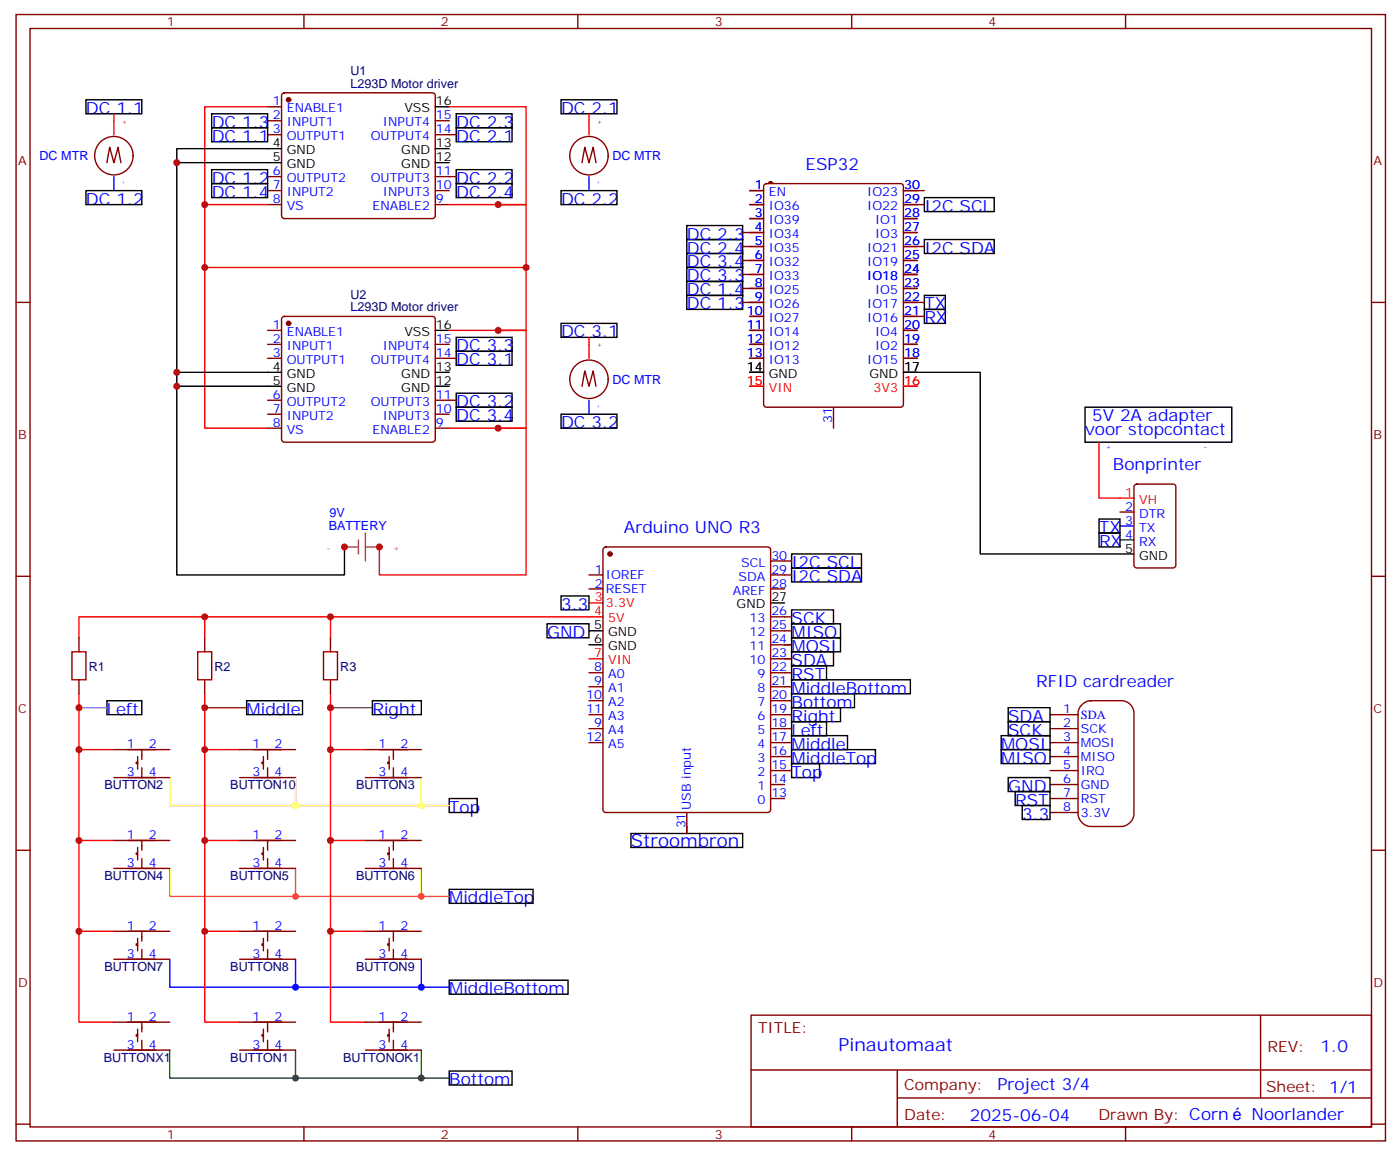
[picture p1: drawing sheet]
<svg xmlns="http://www.w3.org/2000/svg" width="353mm" height="292mm" viewBox="0 0 353 292" stroke-linecap="round" stroke-linejoin="round" font-family="sans-serif">
<g fill="none" stroke="#870000" stroke-width=".35">
<path d="M4.1 3.7h345.7v284.3h-345.7zM7.6 7.2h338.7v277.3h-338.7zM76.7 3.7v3.5M145.9 3.7v3.5M215 3.7v3.5M284.2 3.7v3.5M189.3 48.1h3.5M189.3 51.6h3.5M189.3 55.2h3.5M189.3 58.7h3.5M228.1 48.1h3.5M228.1 51.6h3.5"/>
<path d="M228.1 55.2h3.5M228.1 58.7h3.5M4.1 76.3h3.5M189.3 76.3h3.5M189.3 62.2h3.5M189.3 65.8h3.5M189.3 69.3h3.5M189.3 72.8h3.5M189.3 79.9h3.5M228.1 76.3h3.5M228.1 62.2h3.5M228.1 65.8h3.5"/>
<path d="M228.1 69.3h3.5M228.1 72.8h3.5M228.1 79.9h3.5M346.3 76.3h3.5M189.3 83.4h3.5M189.3 86.9h3.5M189.3 90.5h3.5M228.1 83.4h3.5M228.1 86.9h3.5M228.1 90.5h3.5M210.4 101v7.1M4.1 145.5h3.5"/>
<path d="M346.3 145.5h3.5M4.1 214.6h3.5M346.3 214.6h3.5M189.6 256.3h156.7v28.2h-156.7zM318.2 256.3l.1 20.9M189.7 270.1h156.4M226.5 277.2h119.6M226.5 270.1v14.1M4.1 283.8h3.5M76.7 284.5v3.5M145.9 284.5v3.5M215 284.5v3.5"/>
<path d="M284.2 284.5v3.5M346.3 283.8h3.5"/>
</g>
<path d="M189.3 94h3.5M228.1 94h3.5" fill="none" stroke="#000" stroke-width=".35"/>
<path d="M189.3 97.5h3.5M228.1 97.5h3.5" fill="none" stroke="#f00" stroke-width=".35"/>
<circle cx="194.6" cy="46.4" r=".53" fill="#870000" stroke="#870000" stroke-width=".35"/>
<path d="M193 46.6l.5-.2h33.9a.71 .71 0 0 1 .7 .7l-.1 55.3-.6 .4h-33.9l-.5-.2-.2-.5v-55z" fill="#fff" stroke="#870000" stroke-width=".35"/>
<g fill="none" stroke="#870000" stroke-width=".35">
<path d="M189.3 48.1h3.5M189.3 51.6h3.5M189.3 55.2h3.5M189.3 58.7h3.5M228.1 48.1h5.3M228.1 51.6h5.3M228.1 55.2h3.5M228.1 58.7h3.5M189.3 62.2h3.5M189.3 65.8h3.5M189.3 69.3h3.5M189.3 72.8h3.5"/>
<path d="M189.3 76.3h3.5M189.3 79.9h3.5M228.1 62.2h3.5M228.1 65.8h3.5M228.1 69.3h3.5M228.1 72.8h3.5M228.1 76.3h3.5M228.1 79.9h3.5M189.3 83.4h3.5M189.3 86.9h3.5M189.3 90.5h3.5M228.1 83.4h3.5"/>
<path d="M228.1 86.9h3.5M228.1 90.5h3.5M152.5 138.3l.4-.2h41a.71 .71 0 0 1 .7 .7l-.1 65.9-.6 .4h-41l-.5-.2-.2-.5v-65.6zM282.8 129.3h3.5M286.5 122.4l.5-.2h9.2a.71 .71 0 0 1 .7 .7l-.1 20-.6 .5h-9.2l-.5-.3-.2-.4v-19.8zM148.7 145.1h3.5M148.7 148.7h3.5M194.6 159.2h5.2M194.6 145.1h3.5M194.6 148.7h3.5M194.6 141.6h3.5M194.6 155.7h3.5"/>
<path d="M19.9 161v3.5M19.9 171.6v3.5M51.7 161v3.5M51.7 171.6v3.5M83.4 161v3.5M83.4 171.6v3.5M148.7 169.8h3.5M148.7 173.4h3.5M148.7 176.9h3.5M194.6 166.3h5.2M194.6 162.8h5.2M194.6 169.8h5.2"/>
<path d="M194.6 173.4h3.5M194.6 176.9h3.5M28.8 196.3h14.1M28.8 189.2h14.1M34.7 192.4h-.3v.4h.3M34.7 191v3.2M35.8 189.2v2.5M35.8 193.8v2.5M60.5 196.3h14.1M60.5 189.2h14.1M66.5 192.4h-.4v.4h.4M66.5 191v3.2"/>
<path d="M67.6 189.2v2.5M67.6 193.8v2.5M92.3 196.3h14.1M92.3 189.2h14.1M98.2 192.4h-.3v.4h.3M98.2 191v3.2M99.3 189.2v2.5M99.3 193.8v2.5M148.7 180.4h3.5M148.7 183.9h3.5M148.7 187.5h3.5M194.6 180.4h3.5"/>
<path d="M194.6 183.9h3.5M194.6 187.5h3.5M194.6 191h3.5M194.6 194.5h3.5M194.6 198h3.5M28.8 219.2h14.1M28.8 212.2h14.1M34.7 215.3h-.3v.4h.3M34.7 213.9v3.2M35.8 212.2v2.4M35.8 216.7v2.5M60.5 219.2h14.1"/>
<path d="M60.5 212.2h14.1M66.5 215.3h-.4v.4h.4M66.5 213.9v3.2M67.6 212.2v2.4M67.6 216.7v2.5M92.3 219.2h14.1M92.3 212.2h14.1M98.2 215.3h-.3v.4h.3M98.2 213.9v3.2M99.3 212.2v2.4M99.3 216.7v2.5M173.4 205.1v5.3"/>
<path d="M194.6 201.6h3.5M28.8 235.1h14.1M34.7 238.3h-.3v.3h.3M34.7 236.9v3.1M35.8 235.1v2.5M35.8 239.7v2.4M60.5 235.1h14.1M66.5 238.3h-.4v.3h.4M66.5 236.9v3.1M67.6 235.1v2.5M67.6 239.7v2.4M92.3 235.1h14.1"/>
<path d="M98.2 238.3h-.3v.3h.3M98.2 236.9v3.1M99.3 235.1v2.5M99.3 239.7v2.4M28.8 258h14.1M28.8 242.1h14.1M34.7 259.8v3.2M35.8 258v2.5M60.5 258h14.1M60.5 242.1h14.1M66.5 259.8v3.2M67.6 258v2.5"/>
<path d="M92.3 258h14.1M92.3 242.1h14.1M98.2 259.8v3.2M99.3 258v2.5M28.8 265.1h14.1M34.7 261.2h-.3v.3h.3M35.8 262.6v2.5M60.5 265.1h14.1M66.5 261.2h-.4v.3h.4M67.6 262.6v2.5M92.3 265.1h14.1M98.2 261.2h-.3v.3h.3"/>
<path d="M99.3 262.6v2.5"/>
</g>
<g fill="none" stroke="#000" stroke-width=".35">
<path d="M189.3 94h3.5M228.1 94h3.5M273.9 102.8h37.1v8.8h-37.1zM282.8 139.8h3.5M148.7 159.2h3.5M194.6 152.2h3.5M27 176.9h8.8v3.5h-8.8zM62.3 176.9h14.1v3.5h-14.1zM94 176.9h12.4v3.5h-12.4zM148.7 162.8h3.5M199.8 175.1h15.9v3.5h-15.9zM199.8 171.6h30v3.5h-30z"/>
<path d="M199.8 178.6h12.4v3.6h-12.4zM199.8 189.2h21.2v3.6h-21.2zM199.8 192.8h7.1v3.5h-7.1zM199.8 185.7h14.2v3.5h-14.2zM199.8 182.2h8.9v3.5h-8.9zM113.4 201.6h7.1v3.5h-7.1zM159.3 210.4h28.2v3.5h-28.2zM113.4 224.5h21.2v3.5h-21.2zM113.4 247.4h30v3.6h-30zM113.4 270.4h15.9v3.5h-15.9z"/>
</g>
<g fill="none" stroke="#f00" stroke-width=".35">
<path d="M189.3 97.5h3.5M228.1 97.5h3.5M277.5 111.6v14.1h8.8M51.7 155.7v5.3M83.4 155.7v5.3M148.7 152.2h3.5M152.2 155.7h-132.3v5.3M19.9 175.1v14.1M51.7 175.1v14.1M83.4 175.1v14.1M148.7 166.3h3.5M28.8 189.2h-8.9v68.8h8.9"/>
<path d="M60.5 189.2h-8.8v68.8h8.8M92.3 189.2h-8.9v68.8h8.9M19.9 212.2h8.9M51.7 212.2h8.8M83.4 212.2h8.9M19.9 235.1h8.9M51.7 235.1h8.8M83.4 235.1h8.9"/>
</g>
<path d="M282.8 136.3h3.5M42.9 265.1v7h70.5M74.6 265.1v7M106.4 265.1v7" fill="none" stroke="#008700" stroke-width=".35"/>
<path d="M282.8 132.8h3.5M42.9 242.1v7.1h70.5M74.6 242.1v7.1M106.4 242.1v7.1" fill="none" stroke="#00f" stroke-width=".35"/>
<path d="M42.9 219.2v7.1h70.5M74.6 219.2v7.1M106.4 219.2v7.1" fill="none" stroke="#f90" stroke-width=".35"/>
<path d="M42.9 196.3v7h70.5M74.6 196.3v7M106.4 196.3v7" fill="none" stroke="#ff0" stroke-width=".35"/>
<path d="M83.4 178.6h10.6" fill="none" stroke="#666" stroke-width=".35"/>
<path d="M51.7 178.6h10.6" fill="none" stroke="#930" stroke-width=".35"/>
<path d="M19.9 178.6h7.1" fill="none" stroke="#f0f" stroke-width=".35"/>
<path d="M18.2 164.5h3.5v7.1h-3.5zM49.9 164.5h3.5v7.1h-3.5zM81.7 164.5h3.5v7.1h-3.5z" fill="none" stroke="#a10000" stroke-width=".35"/>
<circle cx="154" cy="139.8" r=".53" fill="#870000" stroke="#870000" stroke-width=".35"/>
<path d="M273 178.1a3.4 3.4 0 0 1 2.3-1.2h7.8a3.2 3.2 0 0 1 3.2 3.2v25.4a3.4 3.4 0 0 1-3.2 3.1h-7.8a3.4 3.4 0 0 1-3.1-3.1v-25.4l.1-.8z" fill="#fff" stroke="#870000" stroke-width=".35"/>
<g fill="none" stroke="#870000" stroke-width=".35">
<path d="M27 41.1l.7-3.9 1.1 3.9 1-3.9 .7 3.9M146.9 41.1l.7-3.9 1.1 3.9 1.1-3.9 .7 3.9M146.9 97.5l.7-3.9 1.1 3.9 1.1-3.9 .7 3.9M265.1 180.4h7.1M265.1 183.9h7.1M265.1 187.5h7.1M265.1 191h7.1M265.1 194.5h7.1M265.1 198h7.1M265.1 201.6h7.1M265.1 205.1h7.1"/>
<circle cx="28.8" cy="39.3" r="4.9"/>
<circle cx="148.7" cy="39.3" r="4.9"/>
<circle cx="148.7" cy="95.7" r="4.9"/>
</g>
<path d="M254.5 178.6h10.6v3.6h-10.6zM252.8 185.7h12.3v3.5h-12.3zM252.8 189.2h12.3v3.6h-12.3zM254.5 182.2h10.6v3.5h-10.6zM254.5 196.3h10.6v3.5h-10.6zM256.3 199.8h8.8v3.5h-8.8zM258.1 203.3h7v3.6h-7z" fill="none" stroke="#000" stroke-width=".35"/>
<path d="M28.8 44.6v3.5M148.7 44.6v3.5M148.7 101v3.6" fill="none" stroke="#00f" stroke-width=".35"/>
<path d="M28.8 30.5v3.5M148.7 30.5v3.5M148.7 86.9v3.6" fill="none" stroke="#f00" stroke-width=".35"/>
<path d="M87 138.1h3.5M90.5 136.3v3.5M92.3 138.1h3.5M92.3 134.5v7.1" fill="none" stroke="#a64a4a" stroke-width=".35"/>
<g fill="#a64a4a">
<circle cx="87" cy="138.1" r=".18"/>
<circle cx="95.8" cy="138.1" r=".18"/>
</g>
<g fill="none" stroke="#870000" stroke-width=".35">
<path d="M67.6 27h3.5M67.6 30.5h3.5M67.6 34h3.5M71.3 23.6l.5-.2h37.4a.71 .71 0 0 1 .7 .7v30.4l-.2 .5-.5 .2h-37.4l-.5-.3-.2-.4v-30.4zM109.9 30.5h3.5M109.9 34h5.3M67.6 44.6h3.5M67.6 48.1h3.5M67.6 51.6h3.5M109.9 44.6h5.3M109.9 48.1h3.5M109.9 51.6h3.5"/>
<path d="M187.5 58.7h1.8M187.5 62.2h1.8M187.5 65.8h1.8M187.5 69.3h1.8M187.5 72.8h1.8M187.5 76.3h1.8M231.6 62.2h1.8M231.6 76.3h1.8M231.6 79.9h1.8M67.6 83.4h3.5M67.6 86.9h3.5M67.6 90.5h3.5"/>
<path d="M71.3 80.1l.5-.2h37.4a.71 .71 0 0 1 .7 .7v30.3l-.2 .5-.5 .2h-37.4l-.5-.2-.2-.5v-30.3zM109.9 86.9h3.5M109.9 90.5h5.3M67.6 101h3.5M67.6 104.6h3.5M67.6 108.1h3.5M109.9 101h5.3M109.9 104.6h3.5M109.9 108.1h3.5M198.1 155.7h1.7M198.1 141.6h1.7M198.1 145.1h1.7"/>
<path d="M198.1 173.4h1.7M198.1 176.9h1.7M198.1 180.4h1.7M198.1 183.9h1.7M198.1 187.5h1.7M198.1 191h1.7M198.1 194.5h1.7"/>
</g>
<g fill="#870000" stroke="#870000" stroke-width=".35">
<circle cx="72.8" cy="25.2" r=".53"/>
<circle cx="72.8" cy="81.6" r=".53"/>
</g>
<g fill="none" stroke="#000" stroke-width=".35">
<path d="M21.7 25.2h14.1v3.5h-14.1zM53.4 32.2h14.2v3.6h-14.2zM53.4 28.7h14.2v3.5h-14.2zM71.1 37.5h-26.5v107.6h42.4v-7M109.9 37.5h3.5M109.9 27h3.5M115.2 32.2h14.1v3.6h-14.1zM115.2 28.7h14.1v3.5h-14.1zM141.6 25.2h14.2v3.5h-14.2zM21.7 48.1h14.1v3.5h-14.1zM44.6 41.1h26.5M53.4 42.8h14.2v3.6h-14.2z"/>
<path d="M53.4 46.4h14.2v3.5h-14.2zM109.9 41.1h3.5M115.2 42.8h14.1v3.6h-14.1zM115.2 46.4h14.1v3.5h-14.1zM141.6 48.1h14.2v3.5h-14.2zM173.4 56.9h14.1v3.6h-14.1zM233.4 49.9h17.6v3.5h-17.6zM173.4 74.6h14.1v3.5h-14.1zM173.4 71h14.1v3.6h-14.1zM173.4 67.5h14.1v3.5h-14.1zM173.4 64h14.1v3.5h-14.1zM173.4 60.5h14.1v3.5h-14.1z"/>
<path d="M233.4 60.5h17.6v3.5h-17.6zM233.4 78.1h5.3v3.5h-5.3zM233.4 74.6h5.3v3.5h-5.3zM44.6 94h26.5M44.6 97.5h26.5M109.9 94h3.5M109.9 97.5h3.5M109.9 83.4h3.5M115.2 88.7h14.1v3.5h-14.1zM115.2 99.3h14.1v3.5h-14.1zM115.2 85.2h14.1v3.5h-14.1zM141.6 81.6h14.2v3.6h-14.2z"/>
<path d="M231.6 94h15.9v45.8h35.3M115.2 102.8h14.1v3.5h-14.1zM141.6 104.6h14.2v3.5h-14.2zM199.8 139.8h17.7v3.6h-17.7zM277.5 131h5.3v3.5h-5.3zM277.5 134.5h5.3v3.6h-5.3zM138.1 157.5h10.6v3.5h-10.6zM141.6 150.4h7.1v3.6h-7.1zM199.8 157.5h12.4v3.5h-12.4zM199.8 154h10.6v3.5h-10.6zM199.8 143.4h17.7v3.5h-17.7zM199.8 168.1h8.9v3.5h-8.9z"/>
<path d="M199.8 161h12.4v3.5h-12.4zM199.8 164.5h10.6v3.6h-10.6z"/>
</g>
<path d="M28.8 28.7v1.8M67.6 27h-15.9v40.5h81.1M113.4 27h19.4v24.6h-7M148.7 28.7v1.8M51.7 51.6h15.9M113.4 51.6h19.4v31.8h-7M51.7 67.5v40.6h15.9M113.4 83.4h19.4v24.7h-7M148.7 85.2v1.7M113.4 108.1h19.4v37h-37v-7" fill="none" stroke="#f00" stroke-width=".35"/>
<g fill="#008700">
<circle cx="74.6" cy="272.1" r=".88"/>
<circle cx="106.4" cy="272.1" r=".88"/>
</g>
<g fill="#00f">
<circle cx="74.6" cy="249.2" r=".88"/>
<circle cx="106.4" cy="249.2" r=".88"/>
</g>
<g fill="#f90">
<circle cx="74.6" cy="226.3" r=".88"/>
<circle cx="106.4" cy="226.3" r=".88"/>
</g>
<g fill="#ff0">
<circle cx="74.6" cy="203.3" r=".88"/>
<circle cx="106.4" cy="203.3" r=".88"/>
</g>
<g fill="#c00">
<circle cx="83.4" cy="178.6" r=".88"/>
<circle cx="51.7" cy="178.6" r=".88"/>
<circle cx="19.9" cy="178.6" r=".88"/>
<circle cx="51.7" cy="155.7" r=".88"/>
<circle cx="83.4" cy="155.7" r=".88"/>
<circle cx="83.4" cy="189.2" r=".88"/>
<circle cx="51.7" cy="189.2" r=".88"/>
<circle cx="19.9" cy="189.2" r=".88"/>
<circle cx="83.4" cy="235.1" r=".88"/>
<circle cx="83.4" cy="212.2" r=".88"/>
<circle cx="51.7" cy="235.1" r=".88"/>
<circle cx="51.7" cy="212.2" r=".88"/>
<circle cx="19.9" cy="212.2" r=".88"/>
<circle cx="19.9" cy="235.1" r=".88"/>
<circle cx="95.8" cy="138.1" r=".88"/>
<circle cx="125.8" cy="108.1" r=".88"/>
<circle cx="125.8" cy="83.4" r=".88"/>
<circle cx="125.8" cy="51.6" r=".88"/>
<circle cx="51.7" cy="51.6" r=".88"/>
<circle cx="51.7" cy="67.5" r=".88"/>
<circle cx="87" cy="138.1" r=".88"/>
<circle cx="44.6" cy="41.1" r=".88"/>
<circle cx="44.6" cy="94" r=".88"/>
<circle cx="44.6" cy="97.5" r=".88"/>
<circle cx="132.8" cy="67.5" r=".88"/>
</g>
<g font-size="4.6" fill="#00f">
<text x="159.3" y="213.9">Stroombron</text>
<text x="211.7" y="265.3">Pinautomaat</text>
</g>
<g font-size="4.2" fill="#00f">
<text x="21.7" y="28.7">DC 1.1</text>
<text x="141.6" y="28.7">DC 2.1</text>
<text x="53.4" y="35.8">DC 1.1</text>
<text x="53.4" y="32.2">DC 1.3</text>
<text x="115.2" y="35.8">DC 2.1</text>
<text x="115.2" y="32.2">DC 2.3</text>
<text x="53.4" y="46.4">DC 1.2</text>
<text x="115.2" y="46.4">DC 2.2</text>
<text x="203.4" y="42.8">ESP32</text>
<text x="21.7" y="51.6">DC 1.2</text>
<text x="53.4" y="49.9">DC 1.4</text>
<text x="115.2" y="49.9">DC 2.4</text>
<text x="141.6" y="51.6">DC 2.2</text>
<text x="233.4" y="53.4">I2C SCL</text>
<text x="173.4" y="64">DC 2.4</text>
<text x="173.4" y="60.5">DC 2.3</text>
<text x="233.4" y="64">I2C SDA</text>
<text x="173.4" y="71">DC 3.3</text>
<text x="173.4" y="67.5">DC 3.4</text>
<text x="173.4" y="74.6">DC 1.4</text>
<text x="173.4" y="78.1">DC 1.3</text>
<text x="233.4" y="81.6">RX</text>
<text x="233.4" y="78.1">TX</text>
<text x="115.2" y="88.7">DC 3.3</text>
<text x="141.6" y="85.2">DC 3.1</text>
<text x="115.2" y="92.2">DC 3.1</text>
<text x="115.2" y="102.8">DC 3.2</text>
<text x="115.2" y="106.3">DC 3.4</text>
<text x="275.7" y="106.3">5V 2A adapter</text>
<text x="141.6" y="108.1">DC 3.2</text>
<text x="273.9" y="109.9">voor stopcontact</text>
<text x="281" y="118.7">Bonprinter</text>
<text x="157.5" y="134.5">Arduino UNO R3</text>
<text x="277.5" y="134.5">TX</text>
<text x="199.8" y="143.4">I2C SCL</text>
<text x="277.5" y="138.1">RX</text>
<text x="199.8" y="146.9">I2C SDA</text>
<text x="141.6" y="154">3.3</text>
<text x="138.1" y="161">GND</text>
<text x="199.8" y="161">MISO</text>
<text x="199.8" y="157.5">SCK</text>
<text x="199.8" y="164.5">MOSI</text>
<text x="199.8" y="171.6">RST</text>
<text x="199.8" y="168.1">SDA</text>
<text x="261.6" y="173.4">RFID cardreader</text>
<text x="199.8" y="178.6">Bottom</text>
<text x="199.8" y="175.1">MiddleBottom</text>
<text x="27" y="180.4">Left</text>
<text x="62.3" y="180.4">Middle</text>
<text x="94" y="180.4">Right</text>
<text x="199.8" y="182.2">Right</text>
<text x="199.8" y="185.7">Left</text>
<text x="254.5" y="182.2">SDA</text>
<text x="254.5" y="185.7">SCK</text>
<text x="199.8" y="189.2">Middle</text>
<text x="252.8" y="189.2">MOSI</text>
<text x="199.8" y="192.8">MiddleTop</text>
<text x="199.8" y="196.3">Top</text>
<text x="252.8" y="192.8">MISO</text>
<text x="254.5" y="199.8">GND</text>
<text x="256.3" y="203.3">RST</text>
<text x="113.4" y="205.1">Top</text>
<text x="258.1" y="206.9">3.3</text>
<text x="113.4" y="228">MiddleTop</text>
<text x="113.4" y="251">MiddleBottom</text>
<text x="333.4" y="265.5">1.0</text>
<text x="113.4" y="273.9">Bottom</text>
<text x="251.8" y="275.1">Project 3/4</text>
<text x="244.9" y="282.9">2025-06-04</text>
<text x="316" y="282.8">Noorlander</text>
</g>
<g font-size="3.9" fill="#800">
<text x="191.4" y="260.8">TITLE:</text>
<text x="320" y="265.5">REV:</text>
<text x="228.3" y="275">Company:</text>
<text x="319.7" y="275.7">Sheet: 1/1</text>
<text x="228.3" y="282.7">Date:</text>
<text x="277.3" y="282.8">Drawn By: Corn</text>
</g>
<g font-size="3.2" fill="#800">
<text x="42.2" y="6.7">1</text>
<text x="111.3" y="6.7">2</text>
<text x="180.4" y="6.7">3</text>
<text x="249.6" y="6.7">4</text>
<text x="4.6" y="41.8">A</text>
<text x="346.8" y="41.8">A</text>
<text x="4.6" y="110.9">B</text>
<text x="346.8" y="110.9">B</text>
<text x="4.6" y="180.1">C</text>
<text x="346.8" y="180.1">C</text>
<text x="4.6" y="249.2">D</text>
<text x="346.8" y="249.2">D</text>
<text x="42.2" y="287.5">1</text>
<text x="111.3" y="287.5">2</text>
<text x="180.4" y="287.5">3</text>
<text x="249.6" y="287.5">4</text>
</g>
<g font-size="3.2" fill="#000080">
<text x="88.5" y="22.2">L293D Motor driver</text>
<text x="88.5" y="18.9">U1</text>
<text x="88.5" y="75.4">U2</text>
<text x="88.5" y="78.6">L293D Motor driver</text>
<text x="22.4" y="169.3">R1</text>
<text x="54.2" y="169.3">R2</text>
<text x="85.9" y="169.3">R3</text>
<text x="26.4" y="199.2">BUTTON2</text>
<text x="58.1" y="199.2">BUTTON10</text>
<text x="89.9" y="199.2">BUTTON3</text>
<text x="26.4" y="222.1">BUTTON4</text>
<text x="58.1" y="222.1">BUTTON5</text>
<text x="89.9" y="222.1">BUTTON6</text>
<text x="26.4" y="245">BUTTON7</text>
<text x="58.1" y="245">BUTTON8</text>
<text x="89.9" y="245">BUTTON9</text>
<text x="26.2" y="268">BUTTONX1</text>
<text x="58.1" y="268">BUTTON1</text>
<text x="86.6" y="268">BUTTONOK1</text>
</g>
<g font-size="3.2" fill="#00f">
<text x="68.9" y="26.6">1</text>
<text x="72.4" y="28.4">ENABLE1</text>
<text x="68.9" y="30.1">2</text>
<text x="68.9" y="33.7">3</text>
<text x="72.4" y="31.9">INPUT1</text>
<text x="72.4" y="35.4">OUTPUT1</text>
<text x="93.6" y="35.4">OUTPUT4</text>
<text x="96.7" y="31.9">INPUT4</text>
<text x="110.1" y="33.7">14</text>
<text x="110.1" y="30.1">15</text>
<text x="10" y="40.5">DC MTR</text>
<text x="154.6" y="40.4">DC MTR</text>
<text x="68.9" y="44.2">6</text>
<text x="68.9" y="47.8">7</text>
<text x="72.4" y="46">OUTPUT2</text>
<text x="93.6" y="46">OUTPUT3</text>
<text x="110.1" y="47.8">10</text>
<text x="110.1" y="44.2">11</text>
<text x="190.6" y="47.8">1</text>
<text x="228.2" y="47.8">30</text>
<text x="68.9" y="51.3">8</text>
<text x="72.4" y="49.5">INPUT2</text>
<text x="72.4" y="53.1">VS</text>
<text x="94.1" y="53.1">ENABLE2</text>
<text x="96.7" y="49.5">INPUT3</text>
<text x="110.1" y="51.3">9</text>
<text x="190.6" y="51.3">2</text>
<text x="194.1" y="53.1">IO36</text>
<text x="194.1" y="49.5">EN</text>
<text x="218.9" y="49.5">IO23</text>
<text x="218.9" y="53.1">IO22</text>
<text x="228.2" y="51.3">29</text>
<text x="190.6" y="58.3">4</text>
<text x="190.6" y="54.8">3</text>
<text x="194.1" y="56.6">IO39</text>
<text x="220.9" y="56.6">IO1</text>
<text x="228.2" y="54.8">28</text>
<text x="228.2" y="58.3">27</text>
<text x="190.6" y="65.4">6</text>
<text x="190.6" y="61.9">5</text>
<text x="194.1" y="63.6">IO35</text>
<text x="194.1" y="60.1">IO34</text>
<text x="218.9" y="63.6">IO21</text>
<text x="220.9" y="60.1">IO3</text>
<text x="228.2" y="61.9">26</text>
<text x="228.2" y="65.4">25</text>
<text x="190.6" y="68.9">7</text>
<text x="194.1" y="70.7">IO33</text>
<text x="194.1" y="67.2">IO32</text>
<text x="218.9" y="67.2">IO19</text>
<text x="218.9" y="70.7">IO18</text>
<text x="228.2" y="68.9">24</text>
<text x="190.6" y="76">9</text>
<text x="190.6" y="72.5">8</text>
<text x="194.1" y="77.8">IO26</text>
<text x="194.1" y="74.2">IO25</text>
<text x="218.9" y="77.8">IO17</text>
<text x="220.9" y="74.2">IO5</text>
<text x="228.2" y="72.5">23</text>
<text x="228.2" y="76">22</text>
<text x="68.9" y="83">1</text>
<text x="188.6" y="83">11</text>
<text x="188.6" y="79.5">10</text>
<text x="194.1" y="81.3">IO27</text>
<text x="218.9" y="81.3">IO16</text>
<text x="228.2" y="79.5">21</text>
<text x="228.2" y="83">20</text>
<text x="68.9" y="86.6">2</text>
<text x="72.4" y="84.8">ENABLE1</text>
<text x="72.4" y="88.3">INPUT1</text>
<text x="96.7" y="88.3">INPUT4</text>
<text x="110.1" y="86.6">15</text>
<text x="188.6" y="86.6">12</text>
<text x="194.1" y="88.3">IO12</text>
<text x="194.1" y="84.8">IO14</text>
<text x="220.9" y="84.8">IO4</text>
<text x="220.9" y="88.3">IO2</text>
<text x="228.2" y="86.6">19</text>
<text x="68.9" y="90.1">3</text>
<text x="72.4" y="91.9">OUTPUT1</text>
<text x="93.6" y="91.9">OUTPUT4</text>
<text x="110.1" y="90.1">14</text>
<text x="188.6" y="90.1">13</text>
<text x="194.1" y="91.9">IO13</text>
<text x="218.9" y="91.9">IO15</text>
<text x="228.2" y="90.1">18</text>
<text x="68.9" y="100.7">6</text>
<text x="110.1" y="100.7">11</text>
<text x="154.6" y="96.9">DC MTR</text>
<text x="68.9" y="104.2">7</text>
<text x="68.9" y="107.7">8</text>
<text x="72.4" y="102.4">OUTPUT2</text>
<text x="72.4" y="106">INPUT2</text>
<text x="93.6" y="102.4">OUTPUT3</text>
<text x="96.7" y="106">INPUT3</text>
<text x="110.1" y="107.7">9</text>
<text x="110.1" y="104.2">10</text>
<text x="210.1" y="106.8" transform="rotate(-90 210.1 106.8)">31</text>
<text x="72.4" y="109.5">VS</text>
<text x="94.1" y="109.5">ENABLE2</text>
<text x="83.1" y="130.4">9V</text>
<text x="284.1" y="128.9">2</text>
<text x="287.6" y="130.7">DTR</text>
<text x="83" y="133.9">BATTERY</text>
<text x="284.1" y="136">4</text>
<text x="284.1" y="132.4">3</text>
<text x="287.6" y="137.7">RX</text>
<text x="287.6" y="134.2">TX</text>
<text x="187.1" y="143">SCL</text>
<text x="194.7" y="141.3">30</text>
<text x="150.2" y="144.8">1</text>
<text x="150.2" y="148.3">2</text>
<text x="152.9" y="146.2">IOREF</text>
<text x="152.9" y="149.7">RESET</text>
<text x="186.5" y="146.5">SDA</text>
<text x="194.7" y="144.8">29</text>
<text x="194.7" y="148.3">28</text>
<text x="185" y="150.1">AREF</text>
<text x="194.7" y="155.4">26</text>
<text x="189.2" y="157.1">13</text>
<text x="189.2" y="160.7">12</text>
<text x="194.7" y="158.9">25</text>
<text x="189.2" y="164.2">11</text>
<text x="189.2" y="167.7">10</text>
<text x="194.7" y="162.4">24</text>
<text x="194.7" y="165.9">23</text>
<text x="150" y="173">9</text>
<text x="150" y="169.5">8</text>
<text x="153.5" y="171.2">A0</text>
<text x="191.2" y="171.2">9</text>
<text x="194.7" y="169.5">22</text>
<text x="194.7" y="173">21</text>
<text x="148" y="176.5">10</text>
<text x="153.5" y="178.3">A2</text>
<text x="153.5" y="174.8">A1</text>
<text x="191.2" y="174.8">8</text>
<text x="191.2" y="178.3">7</text>
<text x="194.7" y="176.5">20</text>
<text x="148" y="180.1">11</text>
<text x="150" y="183.6">9</text>
<text x="153.5" y="185.3">A4</text>
<text x="153.5" y="181.8">A3</text>
<text x="191.2" y="181.8">6</text>
<text x="191.2" y="185.3">5</text>
<text x="194.7" y="180.1">19</text>
<text x="194.7" y="183.6">18</text>
<text x="268.4" y="180.1">1</text>
<text x="268.4" y="183.6">2</text>
<text x="272.9" y="181.5">SDA</text>
<text x="272.9" y="185">SCK</text>
<text x="32" y="188.9">1</text>
<text x="37.6" y="188.9">2</text>
<text x="63.8" y="188.9">1</text>
<text x="69.3" y="188.9">2</text>
<text x="95.5" y="188.9">1</text>
<text x="101.1" y="188.9">2</text>
<text x="148" y="187.1">12</text>
<text x="153.5" y="188.9">A5</text>
<text x="191.2" y="188.9">4</text>
<text x="194.7" y="187.1">17</text>
<text x="194.7" y="190.6">16</text>
<text x="268.4" y="187.1">3</text>
<text x="268.4" y="190.6">4</text>
<text x="272.9" y="188.5">MOSI</text>
<text x="32" y="195.9">3</text>
<text x="37.6" y="195.9">4</text>
<text x="63.8" y="195.9">3</text>
<text x="69.3" y="195.9">4</text>
<text x="95.5" y="195.9">3</text>
<text x="101.1" y="195.9">4</text>
<text x="191.2" y="192.4">3</text>
<text x="191.2" y="195.9">2</text>
<text x="194.7" y="194.2">15</text>
<text x="194.7" y="197.7">14</text>
<text x="268.4" y="194.2">5</text>
<text x="268.4" y="197.7">6</text>
<text x="272.9" y="192.1">MISO</text>
<text x="272.9" y="195.6">IRQ</text>
<text x="191.2" y="199.5">1</text>
<text x="191.2" y="203">0</text>
<text x="194.7" y="201.2">13</text>
<text x="268.4" y="201.2">7</text>
<text x="272.9" y="199.1">GND</text>
<text x="272.9" y="202.6">RST</text>
<text x="173" y="209.1" transform="rotate(-90 173 209.1)">31</text>
<text x="174.4" y="204.4" transform="rotate(-90 174.4 204.4)">USB input</text>
<text x="268.4" y="204.8">8</text>
<text x="272.9" y="206.2">3.3V</text>
<text x="32" y="211.8">1</text>
<text x="37.6" y="211.8">2</text>
<text x="63.8" y="211.8">1</text>
<text x="69.3" y="211.8">2</text>
<text x="95.5" y="211.8">1</text>
<text x="101.1" y="211.8">2</text>
<text x="32" y="218.9">3</text>
<text x="37.6" y="218.9">4</text>
<text x="63.8" y="218.9">3</text>
<text x="69.3" y="218.9">4</text>
<text x="95.5" y="218.9">3</text>
<text x="101.1" y="218.9">4</text>
<text x="32" y="234.7">1</text>
<text x="37.6" y="234.7">2</text>
<text x="63.8" y="234.7">1</text>
<text x="69.3" y="234.7">2</text>
<text x="95.5" y="234.7">1</text>
<text x="101.1" y="234.7">2</text>
<text x="32" y="241.8">3</text>
<text x="37.6" y="241.8">4</text>
<text x="63.8" y="241.8">3</text>
<text x="69.3" y="241.8">4</text>
<text x="95.5" y="241.8">3</text>
<text x="101.1" y="241.8">4</text>
<text x="32" y="257.7">1</text>
<text x="37.6" y="257.7">2</text>
<text x="63.8" y="257.7">1</text>
<text x="69.3" y="257.7">2</text>
<text x="95.5" y="257.7">1</text>
<text x="101.1" y="257.7">2</text>
<text x="32" y="264.7">3</text>
<text x="37.6" y="264.7">4</text>
<text x="63.8" y="264.7">3</text>
<text x="69.3" y="264.7">4</text>
<text x="95.5" y="264.7">3</text>
<text x="101.1" y="264.7">4</text>
</g>
<g font-size="3.2">
<text x="102.1" y="28.4">VSS</text>
<text x="110.1" y="26.6">16</text>
<text x="68.9" y="37.2">4</text>
<text x="68.9" y="40.7">5</text>
<text x="72.4" y="38.9">GND</text>
<text x="101.3" y="38.9">GND</text>
<text x="110.1" y="40.7">12</text>
<text x="110.1" y="37.2">13</text>
<text x="72.4" y="42.5">GND</text>
<text x="101.3" y="42.5">GND</text>
<text x="110.1" y="83">16</text>
<text x="102.1" y="84.8">VSS</text>
<text x="68.9" y="93.6">4</text>
<text x="72.4" y="95.4">GND</text>
<text x="101.3" y="95.4">GND</text>
<text x="110.1" y="93.6">13</text>
<text x="188.6" y="93.6">14</text>
<text x="194.1" y="95.4">GND</text>
<text x="219.5" y="95.4">GND</text>
<text x="228.2" y="93.6">17</text>
<text x="68.9" y="97.2">5</text>
<text x="72.4" y="98.9">GND</text>
<text x="101.3" y="98.9">GND</text>
<text x="110.1" y="97.2">12</text>
<text x="284.1" y="139.5">5</text>
<text x="287.6" y="141.3">GND</text>
<text x="186" y="153.6">GND</text>
<text x="194.7" y="151.8">27</text>
<text x="150" y="158.9">5</text>
<text x="153.5" y="160.7">GND</text>
<text x="150" y="162.4">6</text>
<text x="153.5" y="164.2">GND</text>
</g>
<g font-size="3.2" fill="#f00">
<text x="188.6" y="97.2">15</text>
<text x="194.1" y="98.9">VIN</text>
<text x="220.6" y="98.9">3V3</text>
<text x="228.2" y="97.2">16</text>
<text x="284.1" y="125.4">1</text>
<text x="287.6" y="127.1">VH</text>
<text x="150" y="155.4">4</text>
<text x="150.2" y="151.8">3</text>
<text x="152.9" y="153.2">3.3V</text>
<text x="153.5" y="157.1">5V</text>
<text x="150" y="165.9">7</text>
<text x="153.5" y="167.7">VIN</text>
</g>
<g font-size="2.1" fill="#a54b4b">
<text x="82.5" y="139.1">-</text>
<text x="99.3" y="139.1">+</text>
</g>
<g font-size="1.8" fill="#f00">
<text x="31.9" y="31.5" transform="rotate(-90 31.9 31.5)">+</text>
<text x="151.9" y="31.5" transform="rotate(-90 151.9 31.5)">+</text>
<text x="151.9" y="87.9" transform="rotate(-90 151.9 87.9)">+</text>
</g>
<g font-size="1.8" fill="#00f">
<text x="31.6" y="46.5" transform="rotate(-90 31.6 46.5)">-</text>
<text x="151.5" y="46.5" transform="rotate(-90 151.5 46.5)">-</text>
<text x="151.5" y="102.9" transform="rotate(-90 151.5 102.9)">-</text>
<text x="279.2" y="113.4">+</text>
<text x="303.9" y="113.4">-</text>
</g>
</svg>
